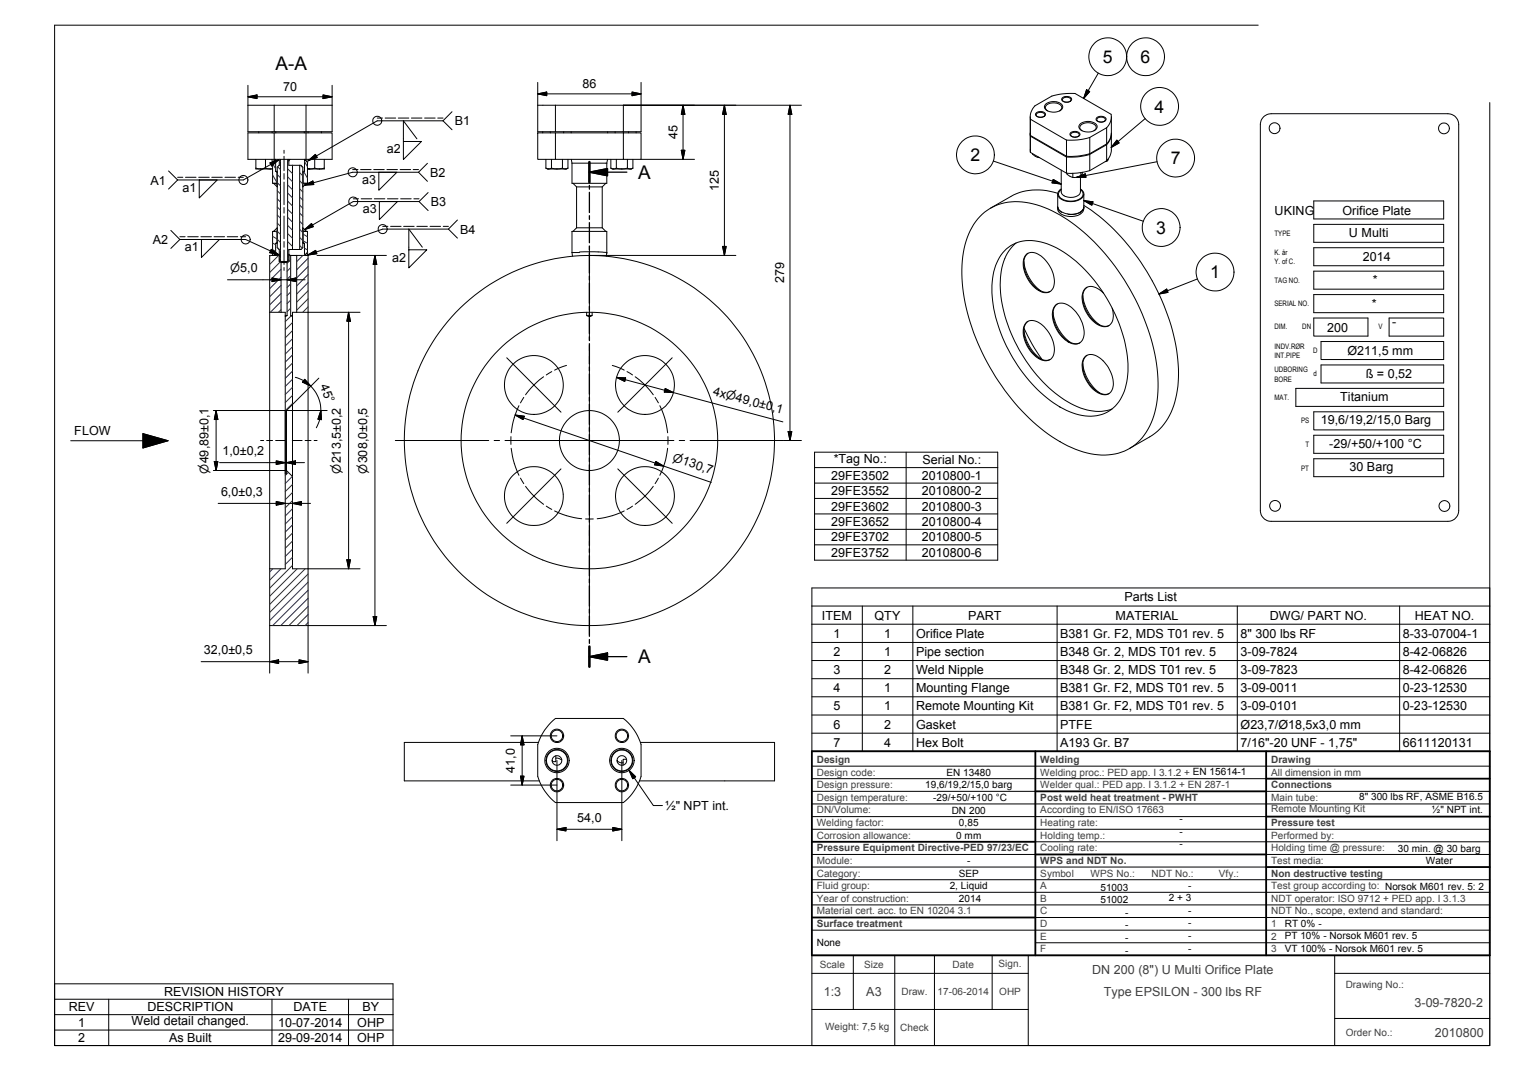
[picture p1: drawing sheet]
<svg xmlns="http://www.w3.org/2000/svg" width="420mm" height="297mm" viewBox="0 0 420 297" stroke-linecap="round" stroke-linejoin="round" font-family="sans-serif">
<g fill="none" stroke="#000" stroke-width=".28">
<path d="M348.9 7h-333.8v283M68.8 26.8l2.5-.5v1zM68.8 26.8h23.3M68.8 29.2h7.2M68.8 36.9h7.2v7.3h-7.2zM68.8 23.7v12.8h7.2M71.8 36.5v.4M75.5 36.5v.4M76 36.9h8.9M76 29.2h8.9M76 36.5h8.9M76 29.2v7.3"/>
<path d="M76.5 36.5v.4M84.4 36.5v.4M84.9 29.2v7.3M84.9 36.9v7.3M84.9 36.9h7.2v7.3h-7.2M84.9 29.2h7.2M85.4 36.5v.4M89.1 36.5v.4M89.6 26.3l2.5 .5-2.5 .5zM92.1 23.7v12.8h-7.2M104.6 32.7h1.5M106.8 32.7h2.9"/>
<path d="M110.5 32.7h2.9M111.9 39.2h5l-5 5zM114.1 32.7h2.9M115.6 38.5l-3.7-5v5.7M117.8 32.7h2.9M121.4 32.7h1.5M122.9 33.5h-18.3l-19 11M122.9 33.5l2.5 2.5M125.4 31l-2.5 2.5M149.1 36.9h4.9v7.3h-4.9zM149.1 22.9v13.6h4.9M149.1 29.2h4.9"/>
<path d="M149.1 26l2.5-.5v1zM149.1 26h28.7M150.5 36.5v.4M152.6 36.5v.4M154 36.9h18.9M154 29.2h68.3M154 29.2v7.3M156.3 36.5v.4M158.4 36.5v.4M168.5 36.5v.4M170.6 36.5v.4M172.9 36.9h4.9v7.3h-4.9z"/>
<path d="M174.3 36.5v.4M175.3 25.5l2.5 .5-2.5 .5zM176.4 36.5v.4M177.8 22.9v13.6h-4.9M177.8 29.2h-4.9v7.3h-18.9M189.4 29.2v15M189.4 29.2l.5 2.5h-1zM200.9 29.2v41.6M200.9 29.2l.5 2.5h-1zM219.1 29.2v93M219.1 29.2l.5 2.5h-1zM285.7 37l.1 5.3-.1-5.2"/>
<path d="M285.7 32.4l.1 5.2M285.8 33.1a4.3 4.3 0 0 1 1.2-3.7l4.7-2.8a18.5 18.5 0 0 1 6.4-.7l10.1 5.8a4.3 4.3 0 0 1-1.3 3.7M285.8 33.1v4.5M285.8 37.8l10 5.8M285.8 37.6l10 5.7M285.8 33.1l10 5.8M287.5 31.2a1.69 1.69 0 0 1 2.5 .5 1.58 1.58 0 0 1-2.8 0zM287.5 31.5a1.41 1.41 0 0 1 2.3 .4 1.38 1.38 0 0 1-2.4-.1zM290 28.9a3.3 3.3 0 0 1 4.7 .5 1.96 1.96 0 0 1-2.4 1.7 2.2 2.2 0 0 1-2.6-1.6zM290.5 30.8a1.06 1.06 0 0 1-.6-1.2 1.06 1.06 0 0 1 1.1-.9 2.69 2.69 0 0 1 3.5 1.1l-.7 1M294.6 27.2a1.74 1.74 0 0 1 2.6 .3 1.64 1.64 0 0 1-2.8 .2zM294.7 27.4a1.4 1.4 0 0 1 2.3 .3 1.36 1.36 0 0 1-2.4-.1z"/>
<path d="M295.8 38.9v4.4M296.9 36.9a1.58 1.58 0 0 1 2.6 .5 1.64 1.64 0 0 1-2.8-.2zM297.1 37a1.38 1.38 0 0 1 2.2 .4 1.38 1.38 0 0 1-2.4-.1zM299.6 34.4a3.3 3.3 0 0 1 4.7 .5 2.2 2.2 0 0 1-2.9 1.7 1.76 1.76 0 0 1-2.1-1.8zM300.1 36.3a1.06 1.06 0 0 1-.6-1.2 1.06 1.06 0 0 1 1-.9 2.65 2.65 0 0 1 3.5 1.1l-.2 .6-.4 .4M301.3 24.9l.9 .5-1.7 1.9zM302.2 38.1a17.8 17.8 0 0 1-6.4 .8M302.2 38.1v4.5M304.1 32.7a1.74 1.74 0 0 1 2.7 .3 1.62 1.62 0 0 1-2.8 .2zM304.4 32.8a1.37 1.37 0 0 1 2.1 .5 1.34 1.34 0 0 1-2.3-.2zM304.6 20.3l-4.1 7M306.9 35.4v4.5"/>
<path d="M306.9 39.9l-4.7 2.7M306.9 35.4l-4.7 2.7M308.2 37.1v4.9l-.4 1.3-.9 1.3v-4.5M308.2 37l-.2 1.4-1.1 1.7M308.2 32.4v4.9l-.4 1.4-.9 1.2M309.7 38.9l.7 .7-2.2 1.3zM317.6 32.9l-9.4 8M350.4 32.4l1-.6 1.1-.3h49a3 3 0 0 1 3 3v107.1a3 3 0 0 1-3 3h-49a3 3 0 0 1-3-3v-107.1l.2-1.1zM413.2 28.4v261.6h-398.1M46.7 47.4l2.6 2.5M49.3 49.9l-2.6 2.5M49.3 49.2h1.4"/>
<path d="M51.4 49.2h3M55.1 49.2h2.9M55.3 49.9h5l-5 5zM58.7 49.2h2.9M62.4 49.2h2.9M66 49.2h1.5M71 46.6l1.3 .3M71 46.6v.3h1.3M71 44.2v2.4M72.3 46.9h2.6M73.6 46.6l1.3 .3M73.6 44.2v2.4"/>
<path d="M73.6 46.6l-1.3 .3M74.9 45.2l2.4-.9-2 1.7zM74.9 46.9h.7M75.4 44.2l.2 1.1M75.6 46.8l-.7 .1M75.9 50.8l1 1M76 44.2h8.9M76.4 44.2l-.8 .8v5.8h1.3M76.4 47.5h.5M76.4 44.2v3.3M76.4 47.5l.4 .3M76.8 47.8h.1"/>
<path d="M76.8 47.8v3M77.1 44.2l.4 .3v-.3v1.6l-.6 .6v22.3l.6 .5v3.3M77.3 44.3l-9.8 5.6h-18.2M77.8 44.2v28.3M78.8 41.7v.8M78.8 43.3v4M78.8 48.1v1.6M78.8 50.5v6.3M78.8 57.6v1.5M78.8 59.9v6.3M79.8 44.2v28.3M80.1 44.2v1.6h1"/>
<path d="M80.4 44.2l-.3 .3M81.1 45.8h2M81.1 45.8v23.4M83.1 45.8h.4l.5 .6v22.3l-.5 .5h-.4M83.1 45.8v23.4M84 47.8h.1M84 47.5h.4M84.1 47.8v3M84.4 47.5l-.3 .3M84.4 47.5l.1-3.3 .8 .8v5.8h-1.3M84.5 51.4l2.3-1.2 .2 1zM85 50.8l-1 1"/>
<path d="M85.3 46.8l.7 .1h-.7M85.5 44.2l-.2 1.1M85.6 44.5l1.9-1.7 .5 .9zM87.3 46.6l-1.3 .3h2.6M87.3 46.6l1.3 .3M87.3 44.2v2.4M89.9 46.6l-1.3 .3M89.9 46.6v.3h-1.3M89.9 44.2v2.4M97.8 47h1.5M98 55.1h1.4M100 47h2.9"/>
<path d="M100.2 55.1h2.9M103.6 47h3M103.8 55.1h2.9M105.1 47.8h5l-5 5zM105.2 55.9h5l-5 5zM107.3 47h2.9M107.5 55.1h2.9M111 47h2.9M111.1 55.1h2.9M114.6 47h1.5M114.8 55.1h1.4M116.1 47.8h-18.3l-13.3 3.6"/>
<path d="M116.1 47.8l2.4 2.5M116.2 55.9h-18.2l-13.5 7.8M116.2 55.9l2.5 2.5M118.5 45.3l-2.4 2.5M118.7 53.4l-2.5 2.5M151.4 46.6l.8 .3M151.4 44.2v2.4M152.2 46.9h2.3M152.9 46.6l-.7 .3M152.9 46.6l1.6 .3M152.9 44.2v2.4M154 44.2h18.9"/>
<path d="M154.5 46.9h2.2M156 46.6l-1.5 .3M156 46.6l.7 .3M156 44.2v2.4M157.5 46.6l-.8 .3M157.5 44.2v2.4M158.4 44.2l.2 1.1M158.6 45.3v5.5h9.7v-5.5M158.6 45.3h9.7M158.9 50.8l1 1M159.9 51.8h7.1M159.9 51.8v11.4"/>
<path d="M167 51.8v11.4M168 50.8l-1 1M168.5 44.2l-.2 1.1M169.4 46.6l.8 .3M169.4 44.2v2.4M170.2 46.9h2.3M170.9 46.6l-.7 .3M170.9 46.6l1.6 .3M170.9 44.2v2.4M172.5 46.9h2.3M174 46.6l-1.5 .3M174 46.6l.8 .3"/>
<path d="M174 44.2v2.4M175.5 46.6l-.7 .3M175.5 44.2v2.4M177.8 44.2h14.8M188.9 41.7h1l-.5 2.5zM272.4 59.4a15 15 0 0 1 15.1-2.6 44.2 44.2 0 0 1 20.8 15.9 60.7 60.7 0 0 1 12.8 32.2 23.1 23.1 0 0 1-4.9 17.2 14.5 14.5 0 0 1-14.8 3.5 40.8 40.8 0 0 1-20-13.8 61 61 0 0 1-14.6-34.5 23.7 23.7 0 0 1 4.3-16.6zM275.5 44.7l18.8 6.4M285.8 42.3l10 5.7M286.4 42.6l.6 .7 1 .4M288 43.7h.3M288 43.5v.2M292.1 49.8l2.2 1.3-2.5-.4z"/>
<path d="M293.3 57.4l.1 .4M293.3 57.4a3.5 3.5 0 0 0 4 2 3 3 0 0 0 3.3-2M293.3 57.6a2.65 2.65 0 0 0 3 2.4 3.6 3.6 0 0 0 4.2-1.9l.1-.5M293.3 57.4l.4 .9 .7 .6M293.3 53.8v3.6M293.4 53.6a16.1 16.1 0 0 0-13 .9l-5.7 3.2M294.3 52.4a1.62 1.62 0 0 0-.9 1.7 1.62 1.62 0 0 0 1.4 1.4 4.9 4.9 0 0 0 5.6-1.1 1.48 1.48 0 0 0-.8-2M294.3 47.2v6a2.45 2.45 0 0 0 2.9 1.5 2.26 2.26 0 0 0 2.4-1.5v-4.3M295.8 43.6a17.8 17.8 0 0 0 6.4-.8v4.5l-.6 .2a17 17 0 0 1-5.8 .5zM295.9 48l.6 .8 1 .4M297.5 48v1.2M298.6 49.2h-1.1"/>
<path d="M298.6 49.2l2.4-1 .2 1zM299.5 58.9h.1M299.6 52.6a1.51 1.51 0 0 1 .7 1.6 1.51 1.51 0 0 1-1.2 1.2 4.6 4.6 0 0 1-5.4-1.1l-.1-.8 .7-.9M299.8 47.9v1M299.8 48.9l-1.2 .3M300.3 47.8l-.5 1.1M300.6 55.6l16.5 5.8M300.6 57.4a3 3 0 0 1-3.4 2.1h-.9M300.6 57.4l-.2 .7-.9 .8M300.6 53.8v3.6M300.6 57a60.1 60.1 0 0 1 23.2 30.5 42.2 42.2 0 0 1 2.3 22.9 16.2 16.2 0 0 1-7.2 10.8l-5.7 3.2M300.6 55.6l2.5 .4-.3 .9z"/>
<path d="M302.2 42.6a18 18 0 0 1-6.4 .7M306.9 40.1l-4.7 2.7M306.9 44.6l-4.7 2.7M307 44.7l-.5 .1M307 44.5v.2M307.3 44.2h.1M307.3 44.2l-.3 .5M320.9 44.9l-22.3 4.3M364.4 55.7h36v5h-36zM47.4 63.9l2.5 2.5M49.9 65.7h1.4M49.9 66.4h18.2l9.2 4.3"/>
<path d="M49.9 66.4l-2.5 2.5M52.1 65.7h2.9M55.7 65.7h2.9M55.9 66.4h5l-5 5zM59.4 65.7h2.9M63 65.7h2.9M63.1 77.6h21.5M66.7 65.7h1.4M75.2 69.2l2.1 1.5-2.5-.6zM75.4 77.1l2.5 .5-2.5 .5zM75.6 69.8v1M76.4 67.5h.5"/>
<path d="M76.4 67.5v3.3M76.8 67.3h.1M76.8 64.2v3.1M76.8 67.3l-.4 .2M76.9 63.2l-1 1M76.9 64.2h-1.3v5.8l.8 .8M77.5 72.5l.4 .3M77.5 70.8h-2.7v15.8M77.5 72.5h.3M77.5 70.5l-.4 .3M77.8 72.5h2M77.9 72.8v13.8"/>
<path d="M77.9 72.8h1.7M78.8 67v1.6M78.8 69.4v3.9M78.8 74.2v.8M79.6 77.6l2.5-.5v1zM79.6 72.8v14.7M79.8 72.5h.3M80.1 70.8h.5M80.1 70.5l.3 .3M80.1 72.5l-.5 .3M80.6 70.8v16.7M80.6 70.8h1.7"/>
<path d="M81.1 69.2h-1v3.3M81.1 69.2h2M82.3 70.8v15.8M82.3 70.8h3.2M82.3 70.8h-1.7M84 64.2h1.3v5.8l-.8 .8-.1-3.3M84 67.3h.1M84 67.5h.4M84 63.2l1 1M84.1 64.2v3.1M84.1 67.3l.3 .2M84.5 63.7l1.9-1.7 .5 .9z"/>
<path d="M85.3 69.8l.1 1M85.3 70.7l2.2-1.3 .4 1zM85.4 70.8v115.9M87.9 70.8h19.3M104 70.8v102.7M104 70.8l.5 2.5h-1zM106.1 62.8h1.5M108.3 62.8h2.9M111.9 62.8h3M113.4 69.3h5l-5 5zM115.6 62.8h2.9M117.1 68.6l-3.7-5.1v5.8"/>
<path d="M119.3 62.8h2.9M122.9 62.8h1.5M124.4 63.5h-18.3l-20.8 7.2M124.4 63.5l2.5 2.5M126.9 61l-2.5 2.5M158.6 64.2h.1M158.6 70h2.1M158.6 64.2v5.8M158.6 70l.2 1.1M158.7 64.2h9.6v5.8M159.9 63.2h7.1M159.9 63.2l-1 1"/>
<path d="M160.7 69.9l7.6 .1M163.5 68.3v26M163.6 70.8h40.5M167 63.2l1 1M168.3 70h.1M168.3 70l-.1 1.1M200.4 68.3h1l-.5 2.5zM279.1 69a10.8 10.8 0 0 1 11.3-1.4 35.5 35.5 0 0 1 17.2 16.3 35.6 35.6 0 0 1 5 21 11.2 11.2 0 0 1-7 10 14.9 14.9 0 0 1-12.5-2.6 42.2 42.2 0 0 1-18-31.1 15.6 15.6 0 0 1 4-12.2zM281.8 67.4a13.7 13.7 0 0 0-4.4 10.6 40.7 40.7 0 0 0 11 27 26.4 26.4 0 0 0 13.8 8.9 10.8 10.8 0 0 0 6.2-.5M284 72.5a11.8 11.8 0 0 0 4.7 8.2M284.8 70.4a3.9 3.9 0 0 1 4.8 1.4 8.4 8.4 0 0 1 2.5 8 2.54 2.54 0 0 1-4 .8 8.9 8.9 0 0 1-4.1-9zM285.1 70.3a4.4 4.4 0 0 0-.8 5.1 7.8 7.8 0 0 0 5.9 5.7l1-.3"/>
<path d="M301.5 79.7a4.3 4.3 0 0 0-.8 5.1 7.9 7.9 0 0 0 5.8 5.7l1.1-.2M332.1 77.4l-10.7 4.2M364.4 62.2h36v5h-36zM364.4 68.7h36v5h-36zM364.4 75.2h36v5h-36zM74.8 86.6v71.2M74.8 86.6h3.1M77.9 86.6h1.2v.9M79.1 87.5v.3M79.1 87.8v34.3M79.1 87.5h.5M79.6 87.5l-.5 .3"/>
<path d="M80.6 87.5l.5 .3M80.6 87.5h.5M81.1 87.8v24.4M82.3 86.6h-1.2v1.2M82.3 86.6h17.6M96.7 86.6v71.2M96.7 86.6l.5 2.5h-1zM140.5 99.2l15.1 15.1M162.7 86.6v.9M162.7 87.5h1.5M163.5 95.8v1.5M163.5 98.8v46.8"/>
<path d="M164.2 86.6v.9l-.6 .3-.9-.3M186.4 99.2l-15.1 15.1M284 91.4a11.8 11.8 0 0 0 4.7 8.2M284 91a47.6 47.6 0 0 0 5 8.7M284.6 89.5a3.4 3.4 0 0 1 4.5 .7 8.7 8.7 0 0 1 3 8.4 2.59 2.59 0 0 1-4 .9 8.9 8.9 0 0 1-4.1-9zM285.1 89.1a4.3 4.3 0 0 0-.8 5.1 8.4 8.4 0 0 0 5.5 5.7l1.4-.2M292 86.6a11.9 11.9 0 0 0 4.9 8.4M292.6 84.8a3.2 3.2 0 0 1 4.5 .4 9.2 9.2 0 0 1 3.4 8.5 2.58 2.58 0 0 1-4.2 1.1 9.2 9.2 0 0 1-4.3-9zM293.2 84.3a4.3 4.3 0 0 0-.8 5 8.4 8.4 0 0 0 5.6 6l1.5-.2M300.3 82a11.8 11.8 0 0 0 4.7 8.1M300.9 99a3.1 3.1 0 0 1 4.2 .3 9.1 9.1 0 0 1 3.5 8.4 2.52 2.52 0 0 1-4.1 1.2 8.9 8.9 0 0 1-4.2-9zM301.5 98.6a4.3 4.3 0 0 0-.8 5.1 7.8 7.8 0 0 0 5.8 5.7l1.1-.3"/>
<path d="M306.1 81.3a4.1 4.1 0 0 0-4.8-1.5 4.3 4.3 0 0 0-.8 5.1 7.8 7.8 0 0 0 5.9 5.7 2.73 2.73 0 0 0 2.3-3.5l-.2-1.6M321.4 81.6l2.2-1.4 .3 .9zM364.4 88.2h15v5h-15zM364.4 81.7h36v5h-36zM366.4 94.7h34v5h-34zM385.2 88.2h15.2v5h-15.2zM59.2 113.9h31.5M59.9 113.9v16.6M59.9 113.9l.5 2.5h-1zM79.1 113.9v16.6M79.4 113.9v16.6M79.4 113.9v8.2"/>
<path d="M81.1 112.2v19.9M81.1 112.2l-1.7 1.7M81.9 104.6l.6 .2a9.9 9.9 0 0 1 4.2 2.9 9.4 9.4 0 0 1 2.3 6.2 9.5 9.5 0 0 1-1 4.2l-.3 .5M84.5 105.2l1.7 1.9-2.3-1.1zM88.4 104.9l-7.3 7.3M89 113.9l.2 2.5-1-.1zM142.9 115.1l54.4 18.7M142.9 115.1l2.5 .3-.3 1zM143.9 112.5a23.2 23.2 0 0 0-2.1 7.5M145.3 110.2l-1 1.5M150.8 104.5a22.1 22.1 0 0 0-5 5M153 103.1l-1.5 .9"/>
<path d="M157.1 101.3l-3.3 1.4M169.8 101.3l3.3 1.4M171 104.7l2.5 .1-.2 1zM171 104.7l46.1 12.3M173.9 103.1l1.5 .9M176.2 104.5a20.6 20.6 0 0 1 5 5M181.7 110.2l.9 1.5M183 112.5a21.8 21.8 0 0 1 2.2 7.5M184.5 107.8l2.3 1.1-2.6-.2zM218.6 119.7h1l-.5 2.5zM300.3 100.8a11.8 11.8 0 0 0 4.7 8.2M359.4 107.7h41v5h-41z"/>
<path d="M364.4 114.2h36v5h-36zM366.4 101.2h34v5h-34zM19.6 122.2h20M39.6 120.3l7 1.9-7 2zM59.2 130.5h20.2M59.4 128h1l-.5 2.5zM60.5 139.6h25.6M60.9 128.3h23.5M72.3 122.2h.8M73.9 122.2h1.7M76.4 122.2h2.8M76.6 127.8l2.5 .5-2.5 .5z"/>
<path d="M76.6 139.1l2.5 .5-2.5 .5zM79.1 122.3v35.5h-4.3M79.4 128.3l2.5-.5v1zM79.4 130.5l1.7 1.6M79.4 122.3v9.2M81.1 122.2h2.7M81.1 132.1v25.7h18.8M81.1 139.6l2.5-.5v1zM84.6 122.2h1.7M87.1 122.2h.8M109.6 122.2h25.9M137 122.2h1.5"/>
<path d="M140 122.2h46.9M141.7 121.1v2.2M141.8 124.3a23.2 23.2 0 0 0 2.1 7.5M144.3 132.6l1 1.5M145.8 134.9a22.1 22.1 0 0 0 5 5M155.6 130l-15.1 15.1M171.3 130l7.6 7.6M178.9 137.6l-2.7 2.3M178.9 137.6l7.5 7.5M181.2 134.9l-2.3 2.7M181.9 128l2.2 1.3-2.5-.4zM182.6 132.6l-.9 1.5"/>
<path d="M185.2 124.3a21.9 21.9 0 0 1-2.2 7.5M185.2 121.1v2.2M188.4 122.2h1.5M191.4 122.2h30.9M225.9 125.4h50.8v30h-50.8zM225.9 129.7h50.8M225.9 134h50.8M225.9 138.2h50.8M251.3 125.4v30M364.4 120.7h36v5h-36zM364.4 127.2h36v5h-36zM74.8 157.8v28.9"/>
<path d="M96.2 155.3h1l-.5 2.5zM151.5 140.4l1.5 .9M153.8 141.7a21.8 21.8 0 0 0 7.5 2.2M162.4 143.9h2.1M163.5 147.1v1.5M163.5 150.1v25.9M173.1 141.7a21.9 21.9 0 0 1-7.5 2.2M175.4 140.4l-1.5 .9M225.9 142.5h50.8M225.9 146.8h50.8M225.9 151.1h50.8M74.8 173.5h32.4"/>
<path d="M103.5 171h1l-.5 2.5zM225.2 163.1h188v45.3h-188zM225.2 168.1h188M225.2 173.1h188M225.2 178.2h188M239.2 168.1v40.3M253.2 168.1v40.3M293.2 168.1v40.3M343.1 168.1v40.3M388.2 168.1v40.3M55.8 183.5h29.6M74.8 183.5l2.5-.5v1z"/>
<path d="M82.9 183l2.5 .5-2.5 .5zM225.2 183.2h188M225.2 188.2h188M225.2 193.3h188M225.2 198.3h188M141.6 204.1h12.9M141.6 217.7h12.9M144.3 215.3h1l-.5 2.4zM144.8 204.1v13.6M144.8 204.1l.5 2.5h-1zM149.3 205.9h-37.2v10.7h37.5M152.7 200.4l1.3-1.1h18.9a14.6 14.6 0 0 1 4.9 7.2v8.8a14.8 14.8 0 0 1-4.9 7.3h-18.9a14.8 14.8 0 0 1-4.9-7.3v-8.8a15.1 15.1 0 0 1 3.6-6.1z"/>
<path d="M154.1 210.3l.9 .1 .8 .3M154.1 209.6v1.6h-.9M154.5 210.9v22.3M171.1 211.1l1 .4h.7M172.5 210.9v22.3M173.7 210.6h-.9v1.6M174.5 213.7l6.7 9.7h2.5M174.5 213.7l1.8 1.7-.8 .6zM177.6 205.9h37.2v10.7h-37.4M225.2 219.5h61.9M225.2 212.5h188M225.2 216h125.9"/>
<path d="M225.2 203.3h188M351.1 219.5h62.1M154.5 230l2.5-.5v1zM154.5 230h18M170 229.5l2.5 .5-2.5 .5zM225.2 237h61.9M225.2 230h188M225.2 223h188M225.2 226.5h125.9M287.1 233.5h126.1M351.1 237h62.1M225.2 258h188"/>
<path d="M225.2 251h188M225.2 247.5h188M225.2 244h188M225.2 240.5h125.9M287.1 254.5h126.1M15.1 272.9h93.9v17.1h-93.9M15.1 277.1h93.9M30.2 277.1v12.9M75.4 277.1v12.9M96.7 277.1v12.9M225.2 265h188v25h-188zM225.2 270h60"/>
<path d="M225.2 280h60M236.7 265v15M248.1 265v25M259.2 265v25M275.2 265v15M285.2 265v25M287.1 261.5h126.1M370.2 270h43M370.2 265v25M15.1 281.4h93.9M15.1 285.7h93.9M370.2 282.5h43"/>
<circle cx="307.2" cy="15.8" r="5.3"/>
<circle cx="317.7" cy="15.7" r="5.2"/>
<circle cx="104.6" cy="33.5" r="1.25"/>
<circle cx="321.6" cy="29.5" r="5.2"/>
<circle cx="353.5" cy="35.6" r="1.51"/>
<circle cx="400.5" cy="35.6" r="1.51"/>
<circle cx="67.5" cy="49.9" r="1.25"/>
<circle cx="97.8" cy="47.8" r="1.25"/>
<circle cx="98" cy="55.9" r="1.25"/>
<circle cx="270.5" cy="42.9" r="5.3"/>
<circle cx="326" cy="43.8" r="5.2"/>
<circle cx="68.1" cy="66.4" r="1.24"/>
<circle cx="106.1" cy="63.5" r="1.25"/>
<circle cx="322" cy="63.1" r="5.2"/>
<circle cx="337" cy="75.5" r="5.3"/>
<circle cx="148.1" cy="106.8" r="8.2"/>
<circle cx="178.9" cy="106.8" r="8.2"/>
<circle cx="148.1" cy="137.6" r="8.2"/>
<circle cx="163.5" cy="122.2" r="51.3"/>
<circle cx="163.5" cy="122.2" r="8.3"/>
<circle cx="163.5" cy="122.2" r="35.6"/>
<circle cx="178.9" cy="137.6" r="8.2"/>
<circle cx="353.6" cy="140.3" r="1.5"/>
<circle cx="400.6" cy="140.3" r="1.5"/>
<circle cx="154.5" cy="217.8" r="1.6"/>
<circle cx="154.5" cy="204.1" r="1.6"/>
<circle cx="154.5" cy="210.9" r="3"/>
<circle cx="154.5" cy="210.9" r="3.4"/>
<circle cx="154.5" cy="210.9" r="2.92"/>
<circle cx="154.5" cy="204.1" r="1.86"/>
<circle cx="154.5" cy="217.8" r="1.85"/>
<circle cx="154.5" cy="210.9" r="1.34"/>
<circle cx="172.5" cy="210.9" r="3"/>
<circle cx="172.5" cy="210.9" r="2.91"/>
<circle cx="172.5" cy="204.1" r="1.6"/>
<circle cx="172.5" cy="217.8" r="1.6"/>
<circle cx="172.5" cy="210.9" r="3.4"/>
<circle cx="172.5" cy="204.1" r="1.86"/>
<circle cx="172.5" cy="210.9" r="1.34"/>
<circle cx="172.5" cy="217.7" r="1.86"/>
</g>
<g fill="#000" stroke="#000" stroke-width=".28">
<path d="M68.8 26.8l2.5-.5v1zM89.6 26.3l2.5 .5-2.5 .5zM149.1 26l2.5-.5v1zM175.3 25.5l2.5 .5-2.5 .5zM189.4 29.2l.5 2.5h-1zM200.9 29.2l.5 2.5h-1zM219.1 29.2l.5 2.5h-1zM301.3 24.9l.9 .5-1.7 1.9zM309.7 38.9l.7 .7-2.2 1.3zM74.9 45.2l2.4-.9-2 1.7zM84.5 51.4l2.3-1.2 .2 1zM85.6 44.5l1.9-1.7 .5 .9z"/>
<path d="M188.9 41.7h1l-.5 2.5zM292.1 49.8l2.2 1.3-2.5-.4zM298.6 49.2l2.4-1 .2 1zM300.6 55.6l2.5 .4-.3 .9zM75.2 69.2l2.1 1.5-2.5-.6zM75.4 77.1l2.5 .5-2.5 .5zM79.6 77.6l2.5-.5v1zM84.5 63.7l1.9-1.7 .5 .9zM85.3 70.7l2.2-1.3 .4 1zM104 70.8l.5 2.5h-1zM200.4 68.3h1l-.5 2.5zM96.7 86.6l.5 2.5h-1z"/>
<path d="M321.4 81.6l2.2-1.4 .3 .9zM59.9 113.9l.5 2.5h-1zM84.5 105.2l1.7 1.9-2.3-1.1zM89 113.9l.2 2.5-1-.1zM142.9 115.1l2.5 .3-.3 1zM171 104.7l2.5 .1-.2 1zM184.5 107.8l2.3 1.1-2.6-.2zM218.6 119.7h1l-.5 2.5zM39.6 120.3l7 1.9-7 2zM59.4 128h1l-.5 2.5zM76.6 127.8l2.5 .5-2.5 .5zM79.4 128.3l2.5-.5v1z"/>
<path d="M81.1 139.6l2.5-.5v1zM181.9 128l2.2 1.3-2.5-.4zM76.6 139.1l2.5 .5-2.5 .5zM96.2 155.3h1l-.5 2.5zM103.5 171h1l-.5 2.5zM74.8 183.5l2.5-.5v1zM82.9 183l2.5 .5-2.5 .5zM144.3 215.3h1l-.5 2.4zM144.8 204.1l.5 2.5h-1zM174.5 213.7l1.8 1.7-.8 .6zM154.5 230l2.5-.5v1zM170 229.5l2.5 .5-2.5 .5z"/>
</g>
<path d="M225.2 208.4h188v56.6h-188zM287.1 219.5h64M287.1 208.4v56.6M351.1 216h62.1M351.1 208.4v56.6M225.2 233.5h61.9M287.1 237h64M351.1 226.5h62.1M225.2 254.5h61.9M351.1 240.5h62.1" fill="none" stroke="#000" stroke-width=".51"/>
<g fill="none" stroke="#1e1e47" stroke-width=".28">
<path d="M75.6 45v.1M75.6 45.4l.8 1.4M75.6 48.5l1.2 2.2M76.9 51l-.4 .4M76.9 59.6l.9 .9M76.9 52.9l.9 .9M76.9 57.4l.9 .9M76.9 55.1l.9 .9M76.9 50.7l.9 .8M76.9 48.4l.9 .9M77 46.2l.8 .8M77.5 44.2l-.2 .1"/>
<path d="M77.5 44.5l.3 .3M79.8 44.6l.3 .3M79.8 58l1.3 1.4M79.8 55.8l1.3 1.3M79.8 53.5l1.3 1.4M79.8 51.3l1.3 1.3M79.8 49l1.3 1.4M79.8 46.8l1.3 1.3M81.1 45.8v.1M83.1 59.1l.9 .9M83.1 56.9l.9 .9M83.1 54.6l.9 .9"/>
<path d="M83.1 52.4l.9 .9M83.1 50.1l.9 .9M83.1 47.9l.9 .9M83.3 45.8l.7 .7M84.1 50.5l.2 .3M84.3 47.6l1 1.8M84.4 44.8l.9 1.4M85.4 44.8l-.2 .1M75 70.8l-.2 .3M75.6 69.2l.8 .5M75.6 67.4l.8 .5M75.6 65.6l1.2 .7"/>
<path d="M75.7 70.1l-.1 .2M76.4 64.2l.4 .2M76.9 66.4l.9 .8M76.9 68.6l.9 .9M76.9 64.1l.9 .9M76.9 61.9l.9 .9M77.5 70.7l-2.7 2.6M77.5 71.4l.3 .4M77.7 72.7l-2.9 2.9M77.9 79.1l-3.1 3.2M77.9 76.9l-3.1 3.2M77.9 74.7l-3.1 3.1"/>
<path d="M79.8 71.5l.3 .3M79.8 69.3l.3 .3M79.8 67l1.3 1.3M79.8 64.8l1.3 1.3M79.8 62.5l1.3 1.4M79.8 60.3l1.3 1.3M80.3 70.7l-.2 .1M80.6 72l-1 1M80.6 78.7l-1 1M80.6 74.2l-1 1M80.6 76.5l-1 1M83.1 68.1l.8 .7"/>
<path d="M83.1 65.8l.9 .9M83.1 63.6l.9 .9M83.1 61.4l.9 .9M84 70.8l-1.7 1.8M84.1 66.8l1.2 .7M84.1 64.9l1.2 .8M84.4 68.8l.9 .5M84.4 70.7h.2M84.5 63.6l-.5 .5M85.3 70h.1M85.4 78.4l-3.1 3.2M85.4 76.1l-3.1 3.2"/>
<path d="M85.4 73.9l-3.1 3.2M85.4 71.6l-3.1 3.2M77.9 81.4l-3.1 3.2M77.9 83.6l-2.9 3M77.9 85.9l-.7 .7M80.6 85.5l-1 1M80.6 83.2l-1 1M80.6 81l-1 1M80.7 87.6l-1.6 1.6M81.1 98.4l-2 2M81.1 96.2l-2 2M81.1 94l-2 1.9"/>
<path d="M81.1 91.7l-2 2M81.1 89.5l-2 2M85.4 82.9l-3.1 3.1M85.4 80.6l-3.1 3.2M85.4 85.1l-1.4 1.5M81.1 111.9l-1.9 2M81.1 109.7l-2 2M81.1 107.4l-2 2M81.1 105.2l-2 2M81.1 102.9l-2 2M81.1 100.7l-2 2M80 131l-.9 .9"/>
<path d="M81.1 132.1l-2 2M81.1 138.9l-2 1.9M81.1 136.6l-2 2M81.1 134.4l-2 1.9M75.7 157.8l-.9 .8M77.9 157.8l-3.1 3.1M81.1 156.8l-6.3 6.3M81.1 154.6l-2 1.9M81.1 152.3l-2 2M81.1 150.1l-2 2M81.1 147.8l-2 2M81.1 145.6l-2 2"/>
<path d="M81.1 143.3l-2 2M81.1 141.1l-2 2M82.4 157.8l-7.6 7.6M84.6 157.8l-9.8 9.8M85.4 159.2l-10.6 10.7M85.4 165.9l-7.5 7.6M85.4 170.4l-3.1 3.1M85.4 161.5l-10.6 10.6M85.4 168.2l-5.3 5.3M85.4 172.7l-.8 .8M85.4 163.7l-9.8 9.8"/>
</g>
<g fill="none" stroke="#000" stroke-width=".36">
<path d="M163.5 45v5.5M163.5 51.4v1.1M163.5 53.3v5.6M163.5 59.8v1.1M163.5 47.8l5-1v1.9zM163.5 47.8h10.4M163.5 61.7v5.6M163.5 68.2v1.1M163.5 70.1v5.6M163.5 76.6v1.1M163.5 78.5v5.6M163.5 85v1"/>
<path d="M163.5 86.9v5.6M163.5 93.4v1.1M163.5 95.3v5.6M163.5 101.8v1M163.5 103.7v5.6M163.5 110.2v1.1M163.5 112.1v5.6M163.5 118.6v1.1M163.5 120.5v5.6M163.5 127v1M163.5 128.9v5.6M163.5 135.4v1"/>
<path d="M163.5 137.3v5.6M163.5 143.8v1M163.5 145.7v5.6M163.5 152.2v1M163.5 154.1v5.6M163.5 160.6v1M163.5 162.5v5.6M163.5 169v1.1M163.5 170.9v5.6M163.5 177.4v1M163.5 179.3v5.6M163.5 182.1l5-1v2z"/>
<path d="M163.5 182.1h10.4"/>
</g>
<path d="M163.5 45v5.5M163.5 179.3v5.6" fill="none" stroke="#000" stroke-width=".71"/>
<path d="M163.5 47.8l5-1v1.9zM163.5 182.1l5-1v2z" fill="#000" stroke="#000" stroke-width=".36"/>
<g font-size="5.2">
<text x="76.4" y="19.5">A-A</text>
<text x="177" y="49.6">A</text>
<text x="177" y="184">A</text>
</g>
<g font-size="4.9">
<text x="305.8" y="17.5">5</text>
<text x="316.3" y="17.5">6</text>
<text x="320.2" y="31.3">4</text>
<text x="269.2" y="44.7">2</text>
<text x="324.7" y="45.6">7</text>
<text x="320.6" y="64.9">3</text>
<text x="335.6" y="77.2">1</text>
</g>
<g font-size="3.5">
<text x="78.5" y="25.3">70</text>
<text x="161.5" y="24.5">86</text>
<text x="126.1" y="34.8">B1</text>
<text x="187.9" y="38.6" transform="rotate(-90 187.9 38.6)">45</text>
<text x="107.2" y="42.5">a2</text>
<text x="41.8" y="51.2">A1</text>
<text x="50.6" y="53.2">a1</text>
<text x="100.4" y="51.1">a3</text>
<text x="119.3" y="49">B2</text>
<text x="199.3" y="52.9" transform="rotate(-90 199.3 52.9)">125</text>
<text x="100.6" y="59.2">a3</text>
<text x="119.5" y="57.1">B3</text>
<text x="353.5" y="59.7">UKING</text>
<text x="372.3" y="59.5">Orifice Plate</text>
<text x="127.6" y="64.8">B4</text>
<text x="374.1" y="65.7">U Multi</text>
<text x="42.4" y="67.7">A2</text>
<text x="51.3" y="69.7">a1</text>
<text x="108.7" y="72.6">a2</text>
<text x="377.9" y="72.5">2014</text>
<text x="217.5" y="78.6" transform="rotate(-90 217.5 78.6)">279</text>
<text x="380.7" y="78.7">*</text>
<text x="380.4" y="85.5">*</text>
<text x="368.1" y="92">200</text>
<text x="386.1" y="90.6">-</text>
<text x="373.7" y="98.6">Ø211,5 mm</text>
<text x="88.7" y="107.2" transform="rotate(67 88.7 107.2)">45°</text>
<text x="378.7" y="104.9">ß = 0,52</text>
<text x="197.6" y="109.6" transform="rotate(15 197.6 109.6)">4x⌀49,0±0,1</text>
<text x="371.7" y="111.3">Titanium</text>
<text x="366.3" y="117.6">19,6/19,2/15,0 Barg</text>
<text x="20.6" y="120.6">FLOW</text>
<text x="368.7" y="124.4">-29/+50/+100 °C</text>
<text x="61.7" y="126.3">1,0±0,2</text>
<text x="231.2" y="128.5">*Tag No.:</text>
<text x="255.9" y="128.8">Serial No.:</text>
<text x="374.2" y="130.7">30 Barg</text>
<text x="61.3" y="137.6">6,0±0,3</text>
<text x="230.5" y="133.1">29FE3502</text>
<text x="230.5" y="137.4">29FE3552</text>
<text x="255.6" y="133.1">2010800-1</text>
<text x="255.6" y="137.4">2010800-2</text>
<text x="230.5" y="141.6">29FE3602</text>
<text x="255.6" y="141.6">2010800-3</text>
<text x="230.5" y="145.9">29FE3652</text>
<text x="255.6" y="145.9">2010800-4</text>
<text x="230.5" y="150.2">29FE3702</text>
<text x="230.5" y="154.5">29FE3752</text>
<text x="255.6" y="150.2">2010800-5</text>
<text x="255.6" y="154.5">2010800-6</text>
<text x="311.9" y="166.8">Parts List</text>
<text x="228" y="171.9">ITEM</text>
<text x="242.5" y="171.9">QTY</text>
<text x="268.5" y="171.9">PART</text>
<text x="309.4" y="171.9">MATERIAL</text>
<text x="352.1" y="171.9">DWG/ PART NO.</text>
<text x="392.4" y="171.9">HEAT NO.</text>
<text x="231.2" y="176.9">1</text>
<text x="245.2" y="176.9">1</text>
<text x="254.1" y="176.9">Orifice Plate</text>
<text x="294.1" y="176.9">B381 Gr. F2, MDS T01 rev. 5</text>
<text x="344" y="176.9">8&quot; 300 lbs RF</text>
<text x="389.1" y="176.9">8-33-07004-1</text>
<text x="56.5" y="181.5">32,0±0,5</text>
<text x="231.2" y="181.9">2</text>
<text x="245.2" y="181.9">1</text>
<text x="254.1" y="181.9">Pipe section</text>
<text x="294.1" y="181.9">B348 Gr. 2, MDS T01 rev. 5</text>
<text x="344" y="181.9">3-09-7824</text>
<text x="389.1" y="181.9">8-42-06826</text>
<text x="231.2" y="187">3</text>
<text x="231.2" y="192">4</text>
<text x="245.2" y="187">2</text>
<text x="245.2" y="192">1</text>
<text x="254.1" y="187">Weld Nipple</text>
<text x="254.1" y="192">Mounting Flange</text>
<text x="294.1" y="187">B348 Gr. 2, MDS T01 rev. 5</text>
<text x="344" y="187">3-09-7823</text>
<text x="344" y="192">3-09-0011</text>
<text x="389.1" y="187">8-42-06826</text>
<text x="389.1" y="192">0-23-12530</text>
<text x="231.2" y="197">5</text>
<text x="245.2" y="197">1</text>
<text x="254.1" y="197">Remote Mounting Kit</text>
<text x="294.1" y="192">B381 Gr. F2, MDS T01 rev. 5</text>
<text x="294.1" y="197">B381 Gr. F2, MDS T01 rev. 5</text>
<text x="344" y="197">3-09-0101</text>
<text x="389.1" y="197">0-23-12530</text>
<text x="231.1" y="202.1">6</text>
<text x="245.2" y="202.1">2</text>
<text x="254.1" y="202.1">Gasket</text>
<text x="294.1" y="202.1">PTFE</text>
<text x="344" y="202.1">Ø23,7/Ø18,5x3,0 mm</text>
<text x="231.1" y="207.1">7</text>
<text x="245.2" y="207.1">4</text>
<text x="254.1" y="207.1">Hex Bolt</text>
<text x="294.1" y="207.1">A193 Gr. B7</text>
<text x="344" y="207.1">7/16&quot;-20 UNF - 1,75&quot;</text>
<text x="389.1" y="207.1">6611120131</text>
<text x="142.8" y="214.3" transform="rotate(-90 142.8 214.3)">41,0</text>
<text x="160.1" y="228">54,0</text>
<text x="184.5" y="224.6">½&quot; NPT int.</text>
<text x="19.1" y="280.5">REV</text>
<text x="40.9" y="280.5">DESCRIPTION</text>
<text x="45.5" y="276.2">REVISION HISTORY</text>
<text x="81.4" y="280.5">DATE</text>
<text x="100.5" y="280.5">BY</text>
<text x="21.7" y="284.8">1</text>
<text x="36.5" y="284.4">Weld detail changed.</text>
<text x="77.1" y="284.8">10-07-2014</text>
<text x="99.1" y="284.8">OHP</text>
<text x="21.7" y="289.1">2</text>
<text x="46.9" y="289">As Built</text>
<text x="77.1" y="289.1">29-09-2014</text>
<text x="99.1" y="289.1">OHP</text>
</g>
<g font-size="3.5" fill="#3f3f3f">
<text x="302.9" y="270.1">DN 200 (8&quot;) U Multi Orifice Plate</text>
<text x="228.5" y="276.2">1:3</text>
<text x="240.3" y="276.2">A3</text>
<text x="306.1" y="276.3">Type EPSILON - 300 lbs RF</text>
<text x="392.3" y="279.3">3-09-7820-2</text>
<text x="397.9" y="287.6">2010800</text>
</g>
<g font-size="3.3">
<text x="57.8" y="131.3" transform="rotate(-90 57.8 131.3)">⌀49,89±0,1</text>
<text x="94.5" y="131.3" transform="rotate(-90 94.5 131.3)">⌀213,5±0,2</text>
<text x="186.3" y="127.8" transform="rotate(19 186.3 127.8)">⌀130,7</text>
</g>
<g font-size="3.2">
<text x="63.8" y="75.5">⌀5,0</text>
<text x="101.8" y="131.3" transform="rotate(-90 101.8 131.3)">⌀308,0±0,5</text>
</g>
<g font-size="2.8" fill="#3f3f3f">
<text x="226.5" y="211.6">Design</text>
<text x="226.5" y="215.1">Design code:</text>
<text x="288.5" y="211.6">Welding</text>
<text x="288.5" y="215.1">Welding proc.: PED app. I 3.1.2 + EN 15614-1</text>
<text x="352.5" y="211.6">Drawing</text>
<text x="352.5" y="215.1">All dimension in mm</text>
<text x="226.5" y="218.6">Design pressure:</text>
<text x="288.5" y="218.6">Welder qual.: PED app. I 3.1.2 + EN 287-1</text>
<text x="352.5" y="218.6">Connections</text>
<text x="226.5" y="222.1">Design temperature:</text>
<text x="226.5" y="225.6">DN/Volume:</text>
<text x="288.5" y="222.1">Post weld heat treatment - PWHT</text>
<text x="288.5" y="225.6">According to EN/ISO 17663</text>
<text x="352.5" y="222.1">Main tube:</text>
<text x="352.5" y="225.3">Remote Mounting Kit</text>
<text x="226.5" y="229.1">Welding factor:</text>
<text x="226.5" y="232.6">Corrosion allowance:</text>
<text x="288.5" y="229.1">Heating rate:</text>
<text x="288.5" y="232.6">Holding temp.:</text>
<text x="352.5" y="229.1">Pressure test</text>
<text x="352.5" y="232.6">Performed by:</text>
<text x="226.5" y="236.1">Pressure Equipment Directive-PED 97/23/EC</text>
<text x="226.5" y="239.6">Module:</text>
<text x="288.5" y="236.1">Cooling rate:</text>
<text x="288.5" y="239.6">WPS and NDT No.</text>
<text x="352.5" y="236.1">Holding time @ pressure:</text>
<text x="352.5" y="239.6">Test media:</text>
<text x="226.5" y="243.1">Category:</text>
<text x="288.5" y="243.1">Symbol</text>
<text x="302.5" y="243.1">WPS No.:</text>
<text x="319.4" y="243.1">NDT No.:</text>
<text x="338" y="243.1">Vfy.:</text>
<text x="352.5" y="243.1">Non destructive testing</text>
<text x="226.5" y="246.6">Fluid group:</text>
<text x="226.5" y="250.1">Year of construction:</text>
<text x="288.5" y="246.6">A</text>
<text x="288.5" y="250.1">B</text>
<text x="352.5" y="246.6">Test group according to: Norsok M601 rev. 5: 2</text>
<text x="352.5" y="250.1">NDT operator: ISO 9712 + PED app. I 3.1.3</text>
<text x="226.5" y="253.6">Material cert. acc. to EN 10204 3.1</text>
<text x="226.5" y="257.1">Surface treatment</text>
<text x="288.5" y="253.6">C</text>
<text x="288.5" y="257.1">D</text>
<text x="352.5" y="253.6">NDT No., scope, extend and standard:</text>
<text x="352.5" y="257.1">1</text>
<text x="288.5" y="260.6">E</text>
<text x="352.5" y="260.6">2</text>
<text x="227.4" y="268.5">Scale</text>
<text x="239.7" y="268.5">Size</text>
<text x="264.2" y="268.4">Date</text>
<text x="277" y="268.2">Sign.</text>
<text x="288.5" y="264.1">F</text>
<text x="352.5" y="264.1">3</text>
<text x="250" y="275.9">Draw.</text>
<text x="260" y="275.9">17-06-2014</text>
<text x="277.1" y="275.9">OHP</text>
<text x="373.2" y="274">Drawing No.:</text>
<text x="228.8" y="285.7">Weight: 7,5 kg</text>
<text x="249.7" y="286">Check</text>
<text x="373.2" y="287.3">Order No.:</text>
</g>
<g font-size="2.8">
<text x="262.5" y="215.1">EN 13480</text>
<text x="256.6" y="218.6">19,6/19,2/15,0 barg</text>
<text x="376.9" y="222">8&quot; 300 lbs RF, ASME B16.5</text>
<text x="258.8" y="222.1">-29/+50/+100 °C</text>
<text x="264" y="225.6">DN 200</text>
<text x="327.1" y="228">-</text>
<text x="397.1" y="225.6">½&quot; NPT int.</text>
<text x="265.2" y="232.6">0 mm</text>
<text x="266" y="229.2">0,85</text>
<text x="327.1" y="231.5">-</text>
<text x="268.2" y="239.7">-</text>
<text x="327.1" y="235">-</text>
<text x="387.7" y="236.2">30 min. @ 30 barg</text>
<text x="395.4" y="239.7">Water</text>
<text x="265.9" y="243.1">SEP</text>
<text x="263.4" y="246.6">2, Liquid</text>
<text x="265.9" y="250.1">2014</text>
<text x="305.2" y="247">51003</text>
<text x="305.2" y="250.5">51002</text>
<text x="324.1" y="249.9">2 + 3</text>
<text x="329.5" y="246.4">-</text>
<text x="312" y="254">-</text>
<text x="312" y="257.5">-</text>
<text x="329.5" y="253.4">-</text>
<text x="329.5" y="256.9">-</text>
<text x="356.3" y="257">RT 0% -</text>
<text x="226.5" y="262.4">None</text>
<text x="312" y="261">-</text>
<text x="329.5" y="260.4">-</text>
<text x="329.5" y="263.9">-</text>
<text x="356.3" y="260.5">PT 10% - Norsok M601 rev. 5</text>
<text x="312" y="264.5">-</text>
<text x="356.3" y="264.1">VT 100% - Norsok M601 rev. 5</text>
</g>
<g font-size="2.1">
<text x="353.4" y="65.3">TYPE</text>
<text x="353.4" y="70.7">K. år</text>
<text x="353.4" y="73.3">Y. of C.</text>
<text x="353.4" y="78.4">TAG NO.</text>
<text x="353.4" y="85">SERIAL NO.</text>
<text x="353.4" y="91.4">DIM.</text>
<text x="361.2" y="91.3">DN</text>
<text x="382.3" y="91.3">V</text>
<text x="353.4" y="99.3">INT.PIPE</text>
<text x="353.4" y="96.8">INDV.RØR</text>
<text x="364.2" y="98">D</text>
<text x="353.4" y="103.3">UDBORING</text>
<text x="353.4" y="105.8">BORE</text>
<text x="364.3" y="104.3">d</text>
<text x="353.4" y="111">MAT.</text>
<text x="360.9" y="117.4">PS</text>
<text x="362.1" y="124">T</text>
<text x="360.9" y="130.6">PT</text>
</g>
</svg>
